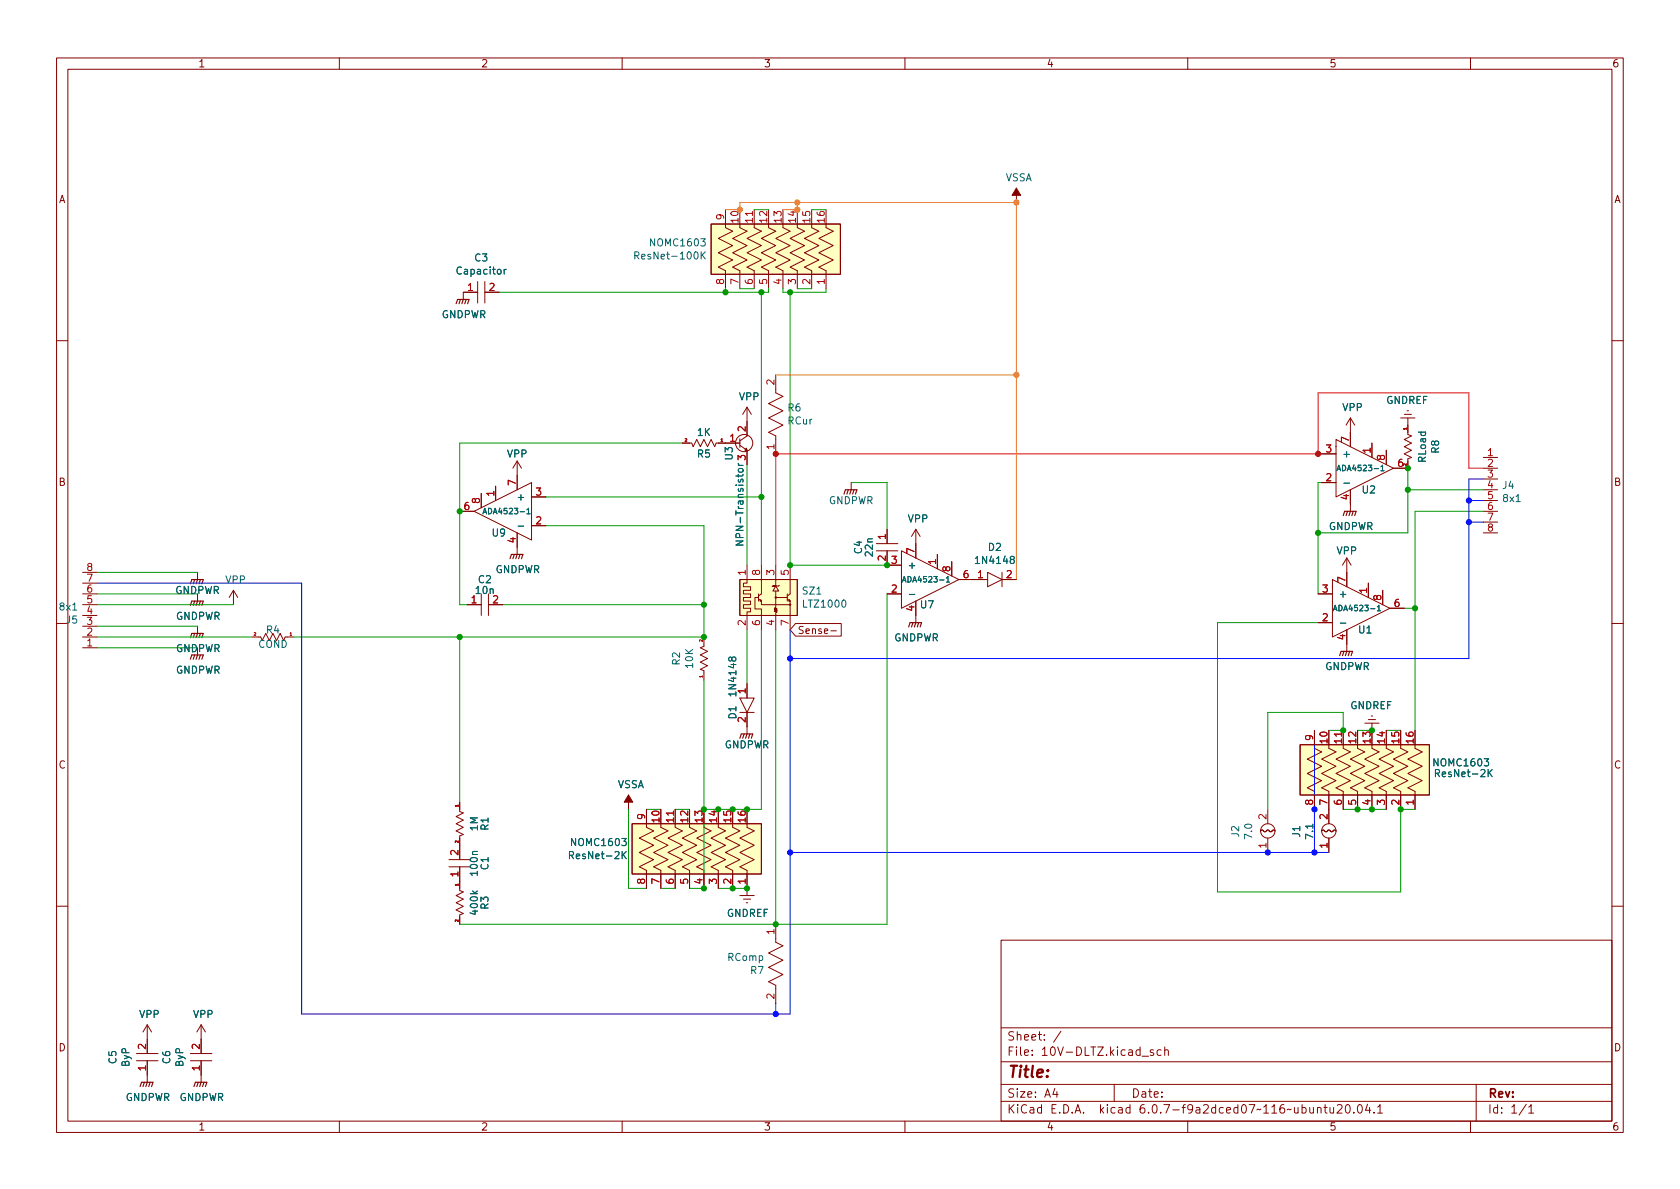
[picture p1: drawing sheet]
<svg xmlns="http://www.w3.org/2000/svg" width="297mm" height="210mm" viewBox="0 0 297 210" stroke-linecap="round" stroke-linejoin="round" font-family="sans-serif">
<g fill="none" stroke="#840000" stroke-width=".18">
<path d="M10 10.2h277v190.1h-277zM12 12.2h273v186.1h-273zM60 10.2v2M110 10.2v2M160 10.2v2M210 10.2v2M260 10.2v2M125.7 39.6h22.9v8.9h-22.9zM128.3 37.1v3.2l1.2 .6-2.5 1.3 2.5 1.2-2.5 1.3 2.5 1.3-2.5 1.2 1.3 .7v3.1M130.8 39.6v.7l1.3 .6-2.6 1.3 2.6 1.2-2.6 1.3 2.6 1.3-2.6 1.2 1.3 .7v3.1M133.3 37.1v3.2l1.3 .6-2.5 1.3 2.5 1.2-2.5 1.3 2.5 1.3-2.5 1.2 1.2 .7v3.1M135.9 39.6v.7l1.3 .6-2.6 1.3 2.6 1.2-2.6 1.3 2.6 1.3-2.6 1.2 1.3 .7v3.1"/>
<path d="M138.4 39.6v.7l1.3 .6-2.5 1.3 2.5 1.2-2.5 1.3 2.5 1.3-2.5 1.2 1.2 .7v3.1M141 39.6v.7l1.2 .6-2.5 1.3 2.5 1.2-2.5 1.3 2.5 1.3-2.5 1.2 1.3 .7v3.1M143.5 39.6v.7l1.3 .6-2.6 1.3 2.6 1.2-2.6 1.3 2.6 1.3-2.6 1.2 1.3 .7v3.1M146 39.6v.7l1.3 .6-2.5 1.3 2.5 1.2-2.5 1.3 2.5 1.3-2.5 1.2 1.2 .7v3.1M179.7 33.3v2.5M84.5 49.8v3.8zM84.5 51.7h-2.6v1.3M85.7 49.8v3.8zM85.7 51.7h2.6M10 60.2h2M120.6 78.4h1.7l.3 .6 .6-1.3 .6 1.3 .7-1.3 .6 1.3 .6-1.3 .7 1.3 .2-.6h4.2M130.8 77.6v1.5"/>
<path d="M130.8 78.7l1.3 .9M132 79.2l.1 .4h-.4zM132.1 72l-.8 1.3M132.1 72v5.1l-1.3 .9M132.1 79.6v2.6M132.1 72l.7 1.3M137.2 66.3v3.2l1.2 .6-2.5 1.3 2.5 1.2-2.5 1.3 2.5 1.3-2.5 1.2 1.3 .7v3.2M236.2 77.7l10.2 5.1-10.2 5.1zM238.8 73.9v5.1M238.8 73.9l-.8 1.3M238.8 73.9l.7 1.3M242.6 78.4v2.5"/>
<path d="M245.1 79.6v2.6M247.6 73.9h2.6M248.3 73.3h1.3M248.8 72.6h.2M248.9 73.9v2.9l.7 .3-1.3 .6 1.3 .7-1.3 .6 1.3 .6-1.3 .7 1.3 .6-.7 .2v1.7h-2.5M285 60.2h2M81.3 90.4h2.5M83.8 90.4l10.2-5.1v10.2zM85.1 87.2v2.6M87.6 86v2.5M91.4 81.5l-.7 1.3M91.4 81.5v5.1"/>
<path d="M91.4 94.2v3.8M91.4 81.5l.8 1.3M94 93h2.5M94 87.9h2.5M132.1 99.9v3.2h-.7v.7h1.3v.6h-1.3v.6h1.3v.7h-1.3v.6h1.3v.6h-1.3v.7h1.3v.6h-.6v3.2M134.6 99.9v5.1l-.5 .4M137.2 99.9v3.7h-.5h1l.1-.1M139.7 99.9v5.1l-.5 .4M150.5 85.3v1.3M154.9 96.1h3.8zM154.9 97.4h3.8zM156.8 93.6v2.5"/>
<path d="M156.8 97.4v2.5h2.6M159.4 97.4l10.1 5.1-10.1 5.1zM161.9 93.6l-.7 1.3M161.9 93.6v5.1M161.9 93.6l.8 1.3M165.7 98v2.6M168.3 99.3v2.5M233.7 85.3h2.5M233.7 80.3h2.5M238.1 98.7v5.1M238.1 98.7l-.7 1.2M238.1 98.7l.8 1.2"/>
<path d="M238.8 86.6v3.8M262.3 82.8h2.5M262.3 80.9h2.5M262.3 84.7h2.5M262.3 86.6h2.5M262.3 88.5h2.5M262.3 90.4h2.5M262.3 92.3h2.5M262.3 94.2h2.5M10 110.2h2M14.6 106.9h2.5M14.6 105h2.5"/>
<path d="M14.6 114.5h2.5M14.6 112.6h2.5M14.6 110.7h2.5M14.6 108.8h2.5M14.6 103.1h2.5M14.6 101.2h2.5M34.9 101.2v1.3M34.9 105v1.3M34.9 110.7v1.3M41.3 104.4l-.8 1.3M41.3 104.4v2.5M41.3 104.4l.7 1.3"/>
<path d="M44.4 112.6h1.3M46.4 113.3l.6-1.3 .6 1.3 .7-1.3 .6 1.3 .6-1.3 .7 1.3M50.8 112.6h1.3M82.5 106.9h2.6M85.1 105v3.8zM86.4 105v3.8zM86.4 106.9h2.5M124.5 112.6v1.7l-.7 .2 1.3 .7-1.3 .6 1.3 .7-1.3 .6 1.3 .6-1.3 .7 .7 .2v1.7M130.8 102.5h10.2v6.3h-10.2zM134.1 105.7h-.6v2h1.1v3.7M134.1 105v1.3M134.1 105.9l.5 .4"/>
<path d="M134.5 106l.1 .3h-.2zM134.6 106.3v.6h5.1M136.7 103.6l-.2 .2M137.2 103.6l.5 .9h-1zM137.2 104.5v2.9l-.3 .2 .5 .1-.5 .1 .5 .1-.5 .2 .5 .1-.2 .1v3.1M137.2 105.7h2M139.2 105v1.3M139.2 105.9l.5 .4M139.6 106l.1 .3h-.3zM139.7 106.3v5.1M140.7 110.3h8v2.2h-8l-1-1.1zM146.9 111.6h1"/>
<path d="M156.8 105h2.6M161.9 106.3v3.8M169.5 102.5h5.1M174.6 101.2l2.6 1.3-2.6 1.3zM177.2 101.2v2.6M177.2 102.5h2.5M233 105h2.6M233 110.1h2.6M235.6 102.5l10.1 5.1-10.1 5zM238.1 111.4v3.8M241.9 103.1v2.6M244.5 104.4v2.5"/>
<path d="M245.7 107.6h2.6M285 110.2h2M130.8 123.4h2.5l-1.2 2.6zM130.8 126h2.5M132.1 120.9v2.5M132.1 126v3.8M229.9 131.7h22.8v8.9h-22.8zM232.4 129.2v3.1l1.3 .7-2.6 1.2 2.6 1.3-2.6 1.3 2.6 1.2-2.6 1.3 1.3 .6v3.2M234.9 131.7v.6l1.3 .7-2.5 1.2 2.5 1.3-2.5 1.3 2.5 1.2-2.5 1.3 1.2 .6v5.8M237.5 129.2v3.1l1.3 .7-2.6 1.2 2.6 1.3-2.6 1.3 2.6 1.2-2.6 1.3 1.3 .6v3.2M240 131.7v.6l1.3 .7-2.5 1.2 2.5 1.3-2.5 1.3 2.5 1.2-2.5 1.3 1.2 .6v3.2M241.3 127.9h2.5"/>
<path d="M241.9 127.2h1.3M242.4 126.6h.3M242.6 131.7v.6l1.2 .7-2.5 1.2 2.5 1.3-2.5 1.3 2.5 1.2-2.5 1.3 1.3 .6v3.2M242.6 127.9v1.3M245.1 131.7v.6l1.3 .7-2.6 1.2 2.6 1.3-2.6 1.3 2.6 1.2-2.6 1.3 1.3 .6v3.2M247.6 131.7v.6l1.3 .7-2.5 1.2 2.5 1.3-2.5 1.3 2.5 1.2-2.5 1.3 1.2 .6v3.2M250.2 131.7v.6l1.3 .7-2.6 1.2 2.6 1.3-2.6 1.3 2.6 1.2-2.6 1.3 1.3 .6v3.2M79.4 153.3h3.8zM79.4 152h3.8zM81.3 153.3v4.2l.6 .2-1.3 .7 1.3 .6-1.3 .6 1.3 .7-1.3 .6 1.3 .6-.6 .3v1.6M81.3 141.9v1.6l.6 .3-1.3 .6 1.3 .6-1.3 .7 1.3 .6-1.3 .6 1.3 .7-.6 .2v4.2M111.1 140.6v2.5"/>
<path d="M111.8 145.7h22.8v8.9h-22.8zM114.3 143.1v3.2l1.3 .6-2.6 1.3 2.6 1.3-2.6 1.2 2.6 1.3-2.6 1.3 1.3 .6v3.2M116.8 145.7v.6l1.3 .6-2.5 1.3 2.5 1.3-2.5 1.2 2.5 1.3-2.5 1.3 1.2 .6v3.2M119.4 143.1v3.2l1.2 .6-2.5 1.3 2.5 1.3-2.5 1.2 2.5 1.3-2.5 1.3 1.3 .6v3.2M121.9 145.7v.6l1.3 .6-2.6 1.3 2.6 1.3-2.6 1.2 2.6 1.3-2.6 1.3 1.3 .6v3.2M124.5 145.7v.6l1.2 .6-2.5 1.3 2.5 1.3-2.5 1.2 2.5 1.3-2.5 1.3 1.3 .6v3.2M127 145.7v.6l1.3 .6-2.6 1.3 2.6 1.3-2.6 1.2 2.6 1.3-2.6 1.3 1.3 .6v3.2M129.5 145.7v.6l1.3 .6-2.5 1.3 2.5 1.3-2.5 1.2 2.5 1.3-2.5 1.3 1.2 .6v3.2M130.8 158.4h2.5M131.4 159h1.3M132 159.6h.2M132.1 145.7v.6l1.2 .6-2.5 1.3 2.5 1.3-2.5 1.2 2.5 1.3-2.5 1.3 1.3 .6v4.5"/>
<path d="M222.9 146.9a1.27 1.27 0 0 1 1.3-1.2 1.27 1.27 0 0 1 1.2 1.2M222.9 146.9l.3-.1 .5 .3 .4-.3 .5 .3 .5-.3 .3 .1M222.9 146.9a1.27 1.27 0 0 0 1.3 1.3 1.27 1.27 0 0 0 1.2-1.3M224.2 143.1v2.6M224.2 148.2v2.5M233.7 146.9a1.27 1.27 0 0 1 1.2-1.2 1.27 1.27 0 0 1 1.3 1.2M233.7 146.9l.3-.1 .4 .3 .5-.3 .5 .3 .5-.3 .3 .1M233.7 146.9a1.27 1.27 0 0 0 1.2 1.3 1.27 1.27 0 0 0 1.3-1.3M234.9 148.2v2.5M10 160.2h2M137.2 163.4v3.2l1.2 .7-2.5 1.2 2.5 1.3-2.5 1.3 2.5 1.2-2.5 1.3 1.3 .6v3.2M177 166.3h108v32h-108z"/>
<path d="M285 160.2h2M24.1 187.6h3.8zM24.1 186.3h3.8zM26 181.2v5.1M26 187.6v3.8M26 181.2l-.7 1.3M26 181.2l.8 1.3M33.7 187.6h3.8zM33.7 186.3h3.8zM35.6 181.2l-.8 1.3M35.6 181.2v5.1M35.6 187.6v3.8"/>
<path d="M35.6 181.2l.7 1.3M60 198.3v2M110 198.3v2M160 198.3v2M177 194.8h108M177 191.8h108M177 187.8h108M177 181.8h108M186.5 192.5l-.4 1h1M186.9 193v1M187.6 182.4l-1.3 1.9M197 191.8v3"/>
<path d="M201.9 186.8h1.2M203.9 185.7l-.3-.1-.2 .2v.3l.5 .1v.4h-.5M205.3 185.7l-.4-.1-.3 .3v.4l.1 .3h.6M205.9 185.8l.2-.2 .4 .1 .1 .9M205.9 185.1v1.5M210 198.3v2M232.9 196l.2-.2 .4 .1 .1 .9M232.9 195.8v1M234.1 195.8h.5M234.3 195.3v1.3l.3 .2M235.1 195.8l.1 1h.4l.2-.1M235.8 195.8v1"/>
<path d="M236.4 195.5l.6-.2 .2 .2 .1 .3-.9 1h.9M238.1 195.4l.1-.1a.81 .81 0 0 1 .6 .7 .81 .81 0 0 1-.3 .8h-.1a.81 .81 0 0 1-.6-.6 .81 .81 0 0 1 .3-.8zM239.4 196.7v.1M240.2 195.4l.2-.1a.81 .81 0 0 1 .5 .7 .81 .81 0 0 1-.3 .8h-.1a.81 .81 0 0 1-.6-.6 .81 .81 0 0 1 .3-.8zM241.8 195.3l-.4 1h1M242.1 195.8v1M242.9 196.7v.1M243.6 195.8l.4-.5v1.5M243.6 196.8h.8M260 198.3v2M261 191.8v6.5M269.9 195.3l-1.3 1.9"/>
<path d="M270.3 195.8l.4-.5v1.5M270.3 196.8h.9"/>
<circle cx="131.6" cy="78.4" r="1.52"/>
<circle cx="137.2" cy="105.7" r=".13"/>
<circle cx="139.7" cy="106.9" r=".13"/>
</g>
<g fill="none" stroke="#006464" stroke-width=".18">
<path d="M89.5 47.6l-.4 .3M112.2 45.2l.6-.1 .2-.1-.1-.3-.7-.2v1.3M124.2 45.1l.5 .7M124.7 44.5l-.7 .8M85.4 90.9l.3-1 .3 1M85.5 90.6h.4M91.6 93h1M93.2 90.2l.2-.3v1M93.2 90.9h.5M130.1 95.7h1.3l-1.3 .7h1.3M130.5 81.9l.3 .4M130.5 82.3h.9"/>
<path d="M130.6 83l.5-.2 .2 .2 .1 .3-.3 .2h-.3l-.3-.2zM236.4 83.2l.3-.9 .3 .9M236.5 83h.4M237.6 85.4h1M244.2 82.5l.2-.2v.9M244.2 83.2h.5M159.5 102.9l.4-1 .3 1M159.6 102.6h.5M160.8 105.1h.9M167.3 102.2l.3-.3v1M167.3 102.9h.6M235.7 108l.4-1 .3 1"/>
<path d="M235.8 107.7h.5M237 110.2h.9M243.5 107.3l.3-.3v1M243.5 108h.6M253.8 136.7h.6l.1-.2v-.3l-.7-.1v1.2M263.3 136.6l.5 .7M263.8 136.1l-.7 .7M100.7 151.2h.6l.1-.2v-.3l-.7-.1v1.3M110.2 151.1l.5 .8M110.7 150.6l-.7 .7"/>
</g>
<g fill="none" stroke="#840000" stroke-width=".2">
<path d="M80.6 53.7l.3-.7h2l-.2 .7M81.4 53l-.2 .7M81.9 53l-.2 .7M82.4 53l-.2 .7M90.2 98.8l.2-.8h2.1l-.3 .8M90.9 98l-.2 .8M91.4 98l-.2 .8M91.9 98l-.2 .8M149.2 87.4l.3-.8h2l-.2 .8M150 86.6l-.3 .8M150.5 86.6l-.3 .8M151 86.6l-.3 .8"/>
<path d="M237.5 91.2l.2-.8h2.1l-.3 .8M238.3 90.4l-.3 .8M238.8 90.4l-.3 .8M239.3 90.4l-.3 .8M33.7 103.2l.2-.7h2l-.2 .7M33.7 112.8l.2-.8h2l-.2 .8M33.7 107.1l.2-.8h2l-.2 .8M33.9 115.8l-.2 .8M34.4 102.5l-.2 .7M34.4 112l-.2 .8M34.4 106.3l-.2 .8M34.4 115.8l-.2 .8"/>
<path d="M34.9 102.5l-.2 .7M34.9 112l-.2 .8M34.9 106.3l-.2 .8M34.9 115.8l-.2 .8M35.4 102.5l-.2 .7M35.4 112l-.2 .8M35.4 106.3l-.2 .8M35.4 115.8l-.2 .8M35.9 115.8l-.2 .8M160.7 110.9l.2-.8h2l-.2 .8M161.4 110.1l-.2 .8M161.9 110.1l-.2 .8"/>
<path d="M162.4 110.1l-.2 .8M236.9 115.9l.2-.7h2l-.2 .7M237.6 115.2l-.2 .7M238.1 115.2l-.2 .7M238.6 115.2l-.2 .7M130.8 130.6l.3-.8h2l-.3 .8M131.6 129.8l-.3 .8M132.1 129.8l-.3 .8M132.6 129.8l-.3 .8M24.8 192.1l.2-.7h2.1l-.3 .7M25.5 191.4l-.2 .7M26 191.4l-.2 .7"/>
<path d="M26.5 191.4l-.2 .7M34.3 192.1l.2-.7h2.1l-.3 .7M35.1 191.4l-.3 .7M35.6 191.4l-.3 .7M36.1 191.4l-.3 .7"/>
</g>
<g fill="#840000" stroke="#840000" stroke-width=".18">
<path d="M111.1 140.6l.8 1.3h-1.5z"/>
<path d="M179.7 33.3l.8 1.2h-1.6z"/>
</g>
<g fill="#ffffc2" stroke="#ffffc2" stroke-width=".18">
<path d="M125.7 39.6h22.9v8.9h-22.9z"/>
<path d="M229.9 131.7h22.8v8.9h-22.8z"/>
<path d="M130.8 102.5h10.2v6.3h-10.2z"/>
<path d="M111.8 145.7h22.8v8.9h-22.8z"/>
</g>
<g fill="none" stroke="#009600" stroke-width=".18">
<path d="M133.3 37.1h2.6M143.5 37.1h2.5M128.3 51v.7M130.8 51h2.5M134.6 51.7v48.2M135.9 51v.7h-47.6M138.4 51v.7h7.6v-.7M139.7 51.7v48.2h17.1M141 51h2.5M120.6 78.4h-39.3v28.5h1.2M96.5 93h28v19.6h-72.4M96.5 87.9h38.1"/>
<path d="M132.1 82.2v17.7M150.5 85.3h6.3v8.3M233.7 85.3h-.7v19.7M248.9 82.8v11.4h-15.9M248.9 86.6h13.4M262.3 90.4h-12.1v38.8M17.1 106.9h24.2M17.1 112.6h27.3M17.1 114.5h17.8M17.1 110.7h17.8M17.1 105h17.8M17.1 101.2h17.8"/>
<path d="M81.3 112.6v29.3M88.9 106.9h35.6M132.1 111.4v9.5M134.6 111.4v31.7h-10.1M137.2 111.4v52M156.8 105v58.4h-75.5M233 110.1h-17.7v47.6h32.3v-14.6h2.6M248.3 107.6h1.9M124.5 120.3v36.8h-2.6M234.9 129.2h2.6v-3.2h-13.3v17.1M240 129.2h2.6M245.1 129.2h2.5"/>
<path d="M111.1 143.1v14h3.2M114.3 143.1h2.5M116.8 157.1h2.6M119.4 143.1h2.5M127 157.1h5.1M237.5 143.1h7.6"/>
</g>
<path d="M53.3 103.1v76.2M232.4 143.1v7.6" fill="none" stroke="#0007ff" stroke-width=".18"/>
<path d="M259.7 88.5h2.6M232.4 150.7h2.5" fill="none" stroke="#0004ff" stroke-width=".18"/>
<path d="M137.2 80.3v19.6" fill="none" stroke="#ff0d20" stroke-width=".18"/>
<path d="M53.3 179.3h83.9" fill="none" stroke="#0300ff" stroke-width=".18"/>
<path d="M139.7 150.7h84.5" fill="none" stroke="#000aff" stroke-width=".18"/>
<path d="M224.2 150.7h8.2" fill="none" stroke="#0003ff" stroke-width=".18"/>
<path d="M232.4 129.2v13.9" fill="none" stroke="#0200ff" stroke-width=".18"/>
<path d="M259.7 84.7h2.6M259.7 92.3h2.6M139.7 111.4v67.9" fill="none" stroke="#00f" stroke-width=".18"/>
<path d="M233 69.5v10.8" fill="none" stroke="#f00" stroke-width=".18"/>
<path d="M233 69.5h26.7" fill="none" stroke="#ff0006" stroke-width=".18"/>
<path d="M259.7 69.5v13.3" fill="none" stroke="#ff0f00" stroke-width=".18"/>
<path d="M137.2 179.3h2.5" fill="none" stroke="#0001ff" stroke-width=".18"/>
<path d="M137.2 177.4v1.9" fill="none" stroke="#000cff" stroke-width=".18"/>
<path d="M259.7 84.7v3.8" fill="none" stroke="#0009ff" stroke-width=".18"/>
<path d="M128.3 37.1h2.5v-1.3h48.9v66.7M141 35.8v1.3h-2.6M137.2 66.3h42.5" fill="none" stroke="#ff8700" stroke-width=".18"/>
<path d="M137.2 80.3h96.5" fill="none" stroke="#ff0014" stroke-width=".18"/>
<path d="M259.7 88.5v3.8" fill="none" stroke="#0005ff" stroke-width=".18"/>
<path d="M259.7 82.8h2.6" fill="none" stroke="#ff000b" stroke-width=".18"/>
<path d="M139.7 116.5h120" fill="none" stroke="#0008ff" stroke-width=".18"/>
<path d="M259.7 92.3v24.2" fill="none" stroke="#000bff" stroke-width=".18"/>
<path d="M17.1 103.1h36.2" fill="none" stroke="#0012ff" stroke-width=".18"/>
<g fill="#009600" stroke="#009600" stroke-width=".18">
<circle cx="250.2" cy="107.6" r=".46"/>
<circle cx="248.9" cy="82.8" r=".46"/>
<circle cx="248.9" cy="86.6" r=".46"/>
<circle cx="233" cy="94.2" r=".46"/>
<circle cx="124.5" cy="106.9" r=".46"/>
<circle cx="129.5" cy="143.1" r=".46"/>
<circle cx="132.1" cy="143.1" r=".46"/>
<circle cx="124.5" cy="112.6" r=".46"/>
<circle cx="137.2" cy="163.4" r=".46"/>
<circle cx="124.5" cy="143.1" r=".46"/>
<circle cx="127" cy="143.1" r=".46"/>
<circle cx="156.8" cy="99.9" r=".46"/>
<circle cx="81.3" cy="90.4" r=".46"/>
<circle cx="81.3" cy="112.6" r=".46"/>
<circle cx="242.6" cy="129.2" r=".46"/>
<circle cx="240" cy="143.1" r=".46"/>
<circle cx="247.6" cy="143.1" r=".46"/>
<circle cx="242.6" cy="143.1" r=".46"/>
<circle cx="237.5" cy="129.2" r=".46"/>
<circle cx="134.6" cy="51.7" r=".46"/>
<circle cx="139.7" cy="51.7" r=".46"/>
<circle cx="128.3" cy="51.7" r=".46"/>
<circle cx="134.6" cy="87.9" r=".46"/>
<circle cx="139.7" cy="99.9" r=".46"/>
<circle cx="124.5" cy="157.1" r=".46"/>
<circle cx="129.5" cy="157.1" r=".46"/>
<circle cx="132.1" cy="157.1" r=".46"/>
</g>
<circle cx="233" cy="80.3" r=".46" fill="#ff0200" stroke="#ff0200" stroke-width=".18"/>
<circle cx="259.7" cy="88.5" r=".46" fill="#0004ff" stroke="#0004ff" stroke-width=".18"/>
<circle cx="259.7" cy="92.3" r=".46" fill="#0002ff" stroke="#0002ff" stroke-width=".18"/>
<circle cx="137.2" cy="179.3" r=".46" fill="#0003ff" stroke="#0003ff" stroke-width=".18"/>
<g fill="#ff8700" stroke="#ff8700" stroke-width=".18">
<circle cx="179.7" cy="35.8" r=".46"/>
<circle cx="141" cy="35.8" r=".46"/>
<circle cx="179.7" cy="66.3" r=".46"/>
<circle cx="141" cy="37.1" r=".46"/>
<circle cx="130.8" cy="37.1" r=".46"/>
</g>
<g fill="#0001ff" stroke="#0001ff" stroke-width=".18">
<circle cx="224.2" cy="150.7" r=".46"/>
<circle cx="139.7" cy="116.5" r=".46"/>
</g>
<circle cx="232.4" cy="150.7" r=".46" fill="#0007ff" stroke="#0007ff" stroke-width=".18"/>
<circle cx="232.4" cy="143.1" r=".46" fill="#000bff" stroke="#000bff" stroke-width=".18"/>
<circle cx="139.7" cy="150.7" r=".46" fill="#0200ff" stroke="#0200ff" stroke-width=".18"/>
<circle cx="137.2" cy="80.3" r=".46" fill="#ff0006" stroke="#ff0006" stroke-width=".18"/>
<text font-size="2.8" fill="#840000" x="178" y="190.6">Title:</text>
<g font-size="2.1" fill="#840000">
<text x="178" y="184">Sheet: /</text>
<text x="178" y="186.7">File: 10V-DLTZ.kicad_sch</text>
<text x="178" y="196.9">KiCad E.D.A. kicad 6.0.7-f9a2dced07~116~ubuntu20.04.1</text>
<text x="178" y="194.1">Size: A4</text>
<text x="200" y="194.1">Date:</text>
<text x="263" y="194.1">Rev:</text>
<text x="263" y="196.9">Id: 1/1</text>
</g>
<g font-size="1.8" fill="#840000">
<text x="35" y="11.9">1</text>
<text x="85" y="11.9">2</text>
<text x="135" y="11.9">3</text>
<text x="185" y="11.9">4</text>
<text x="235" y="11.9">5</text>
<text x="285" y="11.9">6</text>
<text x="10.3" y="35.9">A</text>
<text x="285.3" y="35.9">A</text>
<text x="10.3" y="85.9">B</text>
<text x="285.3" y="85.9">B</text>
<text x="141" y="112.1">Sense-</text>
<text x="10.3" y="135.9">C</text>
<text x="285.3" y="135.9">C</text>
<text x="10.3" y="185.9">D</text>
<text x="285.3" y="185.9">D</text>
<text x="35" y="199.9">1</text>
<text x="85" y="199.9">2</text>
<text x="135" y="199.9">3</text>
<text x="185" y="199.9">4</text>
<text x="235" y="199.9">5</text>
<text x="285" y="199.9">6</text>
</g>
<g font-size="1.8" fill="#006464">
<text x="177.7" y="32">VSSA</text>
<text x="84" y="46.2">C3</text>
<text x="113" y="45.9">ResNet-100K</text>
<text x="115.2" y="43.6">NOMC1603</text>
<text x="81" y="48.5">Capacitor</text>
<text x="78" y="56.3">GNDPWR</text>
<text x="130.7" y="70.8">VPP</text>
<text x="245.1" y="71.4">GNDREF</text>
<text x="123.3" y="77.1">1K</text>
<text x="139.3" y="75.1">RCur</text>
<text x="139.3" y="72.7">R6</text>
<text x="237.4" y="72.7">VPP</text>
<text x="89.7" y="80.9">VPP</text>
<text x="123.3" y="80.9">R5</text>
<text x="129.5" y="81.3" transform="rotate(-90 129.5 81.3)">U3</text>
<text x="237.2" y="80.9">+</text>
<text x="252.1" y="81.7" transform="rotate(-90 252.1 81.7)">RLoad</text>
<text x="254.4" y="80.1" transform="rotate(-90 254.4 80.1)">R8</text>
<text x="91.9" y="88.5">+</text>
<text x="146.5" y="89.1">GNDPWR</text>
<text x="240.9" y="87.2">U2</text>
<text x="265.7" y="86.5">J4</text>
<text x="265.8" y="88.8">8x1</text>
<text x="87.1" y="94.9">U9</text>
<text x="131.4" y="95.7" transform="rotate(-90 131.4 95.7)">NPN-Transistor</text>
<text x="160.5" y="92.4">VPP</text>
<text x="234.9" y="93.7">GNDPWR</text>
<text x="87.5" y="101.3">GNDPWR</text>
<text x="152.4" y="97.9" transform="rotate(-90 152.4 97.9)">C4</text>
<text x="154.3" y="98.3" transform="rotate(-90 154.3 98.3)">22n</text>
<text x="160.4" y="100.6">+</text>
<text x="172.8" y="99.7">1N4148</text>
<text x="174.8" y="97.4">D2</text>
<text x="236.4" y="98">VPP</text>
<text x="10.6" y="107.9">8x1</text>
<text x="30.9" y="105">GNDPWR</text>
<text x="39.9" y="103.2">VPP</text>
<text x="84.2" y="105">10n</text>
<text x="84.6" y="103.1">C2</text>
<text x="142" y="105.1">SZ1</text>
<text x="142.2" y="107.4">LTZ1000</text>
<text x="162.8" y="107.6">U7</text>
<text x="236.6" y="105.7">+</text>
<text x="11.7" y="110.3">J5</text>
<text x="31" y="109.6">GNDPWR</text>
<text x="47.1" y="112">R4</text>
<text x="158" y="113.4">GNDPWR</text>
<text x="240.2" y="112">U1</text>
<text x="31" y="115.3">GNDPWR</text>
<text x="31" y="119.1">GNDPWR</text>
<text x="45.7" y="114.5">COND</text>
<text x="120.2" y="117.6" transform="rotate(-90 120.2 117.6)">R2</text>
<text x="122.5" y="118.1" transform="rotate(-90 122.5 118.1)">10K</text>
<text x="234.2" y="118.5">GNDPWR</text>
<text x="130.2" y="122.7" transform="rotate(-90 130.2 122.7)">1N4148</text>
<text x="238.7" y="125.4">GNDREF</text>
<text x="130.2" y="127.1" transform="rotate(-90 130.2 127.1)">D1</text>
<text x="128.1" y="132.3">GNDPWR</text>
<text x="253.7" y="135.5">NOMC1603</text>
<text x="254.3" y="137.4">ResNet-2K</text>
<text x="109.1" y="139.4">VSSA</text>
<text x="84.5" y="146.9" transform="rotate(-90 84.5 146.9)">1M</text>
<text x="86.4" y="146.8" transform="rotate(-90 86.4 146.8)">R1</text>
<text x="101.2" y="149.6">NOMC1603</text>
<text x="219.1" y="148" transform="rotate(-90 219.1 148)">J2</text>
<text x="221.4" y="148.2" transform="rotate(-90 221.4 148.2)">7.0</text>
<text x="229.9" y="148" transform="rotate(-90 229.9 148)">J1</text>
<text x="232.2" y="148.2" transform="rotate(-90 232.2 148.2)">7.1</text>
<text x="84.5" y="154.7" transform="rotate(-90 84.5 154.7)">100n</text>
<text x="86.4" y="153.8" transform="rotate(-90 86.4 153.8)">C1</text>
<text x="101.2" y="151.9">ResNet-2K</text>
<text x="84.5" y="161.6" transform="rotate(-90 84.5 161.6)">400k</text>
<text x="86.4" y="160.8" transform="rotate(-90 86.4 160.8)">R3</text>
<text x="128.5" y="162.1">GNDREF</text>
<text x="128.7" y="169.9">RComp</text>
<text x="132.7" y="172.2">R7</text>
<text x="24.6" y="180">VPP</text>
<text x="34.2" y="180">VPP</text>
<text x="20.6" y="188.1" transform="rotate(-90 20.6 188.1)">C5</text>
<text x="22.9" y="188.7" transform="rotate(-90 22.9 188.7)">ByP</text>
<text x="30.1" y="188.1" transform="rotate(-90 30.1 188.1)">C6</text>
<text x="32.4" y="188.7" transform="rotate(-90 32.4 188.7)">ByP</text>
<text x="22.1" y="194.7">GNDPWR</text>
<text x="31.7" y="194.7">GNDPWR</text>
</g>
<g font-size="1.8" fill="#a90000">
<text x="128" y="38.8" transform="rotate(-90 128 38.8)">9</text>
<text x="130.6" y="39.3" transform="rotate(-90 130.6 39.3)">10</text>
<text x="133.1" y="39.3" transform="rotate(-90 133.1 39.3)">11</text>
<text x="135.6" y="39.3" transform="rotate(-90 135.6 39.3)">12</text>
<text x="138.2" y="39.3" transform="rotate(-90 138.2 39.3)">13</text>
<text x="140.7" y="39.3" transform="rotate(-90 140.7 39.3)">14</text>
<text x="143.3" y="39.3" transform="rotate(-90 143.3 39.3)">15</text>
<text x="145.8" y="39.3" transform="rotate(-90 145.8 39.3)">16</text>
<text x="82.7" y="51.4">1</text>
<text x="86.5" y="51.4">2</text>
<text x="128" y="50.3" transform="rotate(-90 128 50.3)">8</text>
<text x="130.6" y="50.3" transform="rotate(-90 130.6 50.3)">7</text>
<text x="133.1" y="50.3" transform="rotate(-90 133.1 50.3)">6</text>
<text x="135.6" y="50.3" transform="rotate(-90 135.6 50.3)">5</text>
<text x="138.2" y="50.3" transform="rotate(-90 138.2 50.3)">4</text>
<text x="140.7" y="50.3" transform="rotate(-90 140.7 50.3)">3</text>
<text x="143.3" y="50.3" transform="rotate(-90 143.3 50.3)">2</text>
<text x="145.8" y="50.3" transform="rotate(-90 145.8 50.3)">1</text>
<text x="136.9" y="68.1" transform="rotate(-90 136.9 68.1)">2</text>
<text x="131.8" y="76.3" transform="rotate(-90 131.8 76.3)">2</text>
<text x="129" y="78.1">1</text>
<text x="131.8" y="81.4" transform="rotate(-90 131.8 81.4)">3</text>
<text x="136.9" y="79.5" transform="rotate(-90 136.9 79.5)">1</text>
<text x="234.5" y="80">3</text>
<text x="238.5" y="78.2" transform="rotate(-90 238.5 78.2)">7</text>
<text x="242.3" y="80.1" transform="rotate(-90 242.3 80.1)">1</text>
<text x="244.9" y="81.4" transform="rotate(-90 244.9 81.4)">8</text>
<text x="247.2" y="82.5">6</text>
<text x="263" y="80.6">1</text>
<text x="263" y="82.5">2</text>
<text x="84.8" y="89" transform="rotate(-90 84.8 89)">8</text>
<text x="87.4" y="87.7" transform="rotate(-90 87.4 87.7)">1</text>
<text x="91.2" y="85.8" transform="rotate(-90 91.2 85.8)">7</text>
<text x="94.8" y="87.6">3</text>
<text x="234.5" y="85.1">2</text>
<text x="238.5" y="88.4" transform="rotate(-90 238.5 88.4)">4</text>
<text x="263" y="84.4">3</text>
<text x="263" y="86.4">4</text>
<text x="263" y="88.3">5</text>
<text x="82.1" y="90.2">6</text>
<text x="91.2" y="96" transform="rotate(-90 91.2 96)">4</text>
<text x="94.8" y="92.7">2</text>
<text x="156.6" y="95.4" transform="rotate(-90 156.6 95.4)">1</text>
<text x="263" y="90.2">6</text>
<text x="263" y="92.1">7</text>
<text x="263" y="94">8</text>
<text x="15.4" y="101">8</text>
<text x="131.8" y="101.7" transform="rotate(-90 131.8 101.7)">1</text>
<text x="134.4" y="101.7" transform="rotate(-90 134.4 101.7)">8</text>
<text x="136.9" y="101.7" transform="rotate(-90 136.9 101.7)">3</text>
<text x="139.4" y="101.7" transform="rotate(-90 139.4 101.7)">5</text>
<text x="156.6" y="99.2" transform="rotate(-90 156.6 99.2)">2</text>
<text x="157.6" y="99.7">3</text>
<text x="161.7" y="97.9" transform="rotate(-90 161.7 97.9)">7</text>
<text x="165.5" y="99.8" transform="rotate(-90 165.5 99.8)">1</text>
<text x="168" y="101.1" transform="rotate(-90 168 101.1)">8</text>
<text x="15.4" y="106.7">5</text>
<text x="15.4" y="104.8">6</text>
<text x="15.4" y="102.9">7</text>
<text x="83.3" y="106.7">1</text>
<text x="87.1" y="106.7">2</text>
<text x="157.6" y="104.8">2</text>
<text x="170.3" y="102.2">6</text>
<text x="172.9" y="102.2">1</text>
<text x="177.9" y="102.2">2</text>
<text x="233.8" y="104.8">3</text>
<text x="237.9" y="103" transform="rotate(-90 237.9 103)">7</text>
<text x="241.7" y="104.9" transform="rotate(-90 241.7 104.9)">1</text>
<text x="244.2" y="106.2" transform="rotate(-90 244.2 106.2)">8</text>
<text x="246.5" y="107.3">6</text>
<text x="15.4" y="112.4">2</text>
<text x="15.4" y="110.5">3</text>
<text x="15.4" y="108.6">4</text>
<text x="131.8" y="110.6" transform="rotate(-90 131.8 110.6)">2</text>
<text x="134.4" y="110.6" transform="rotate(-90 134.4 110.6)">6</text>
<text x="136.9" y="110.6" transform="rotate(-90 136.9 110.6)">4</text>
<text x="139.4" y="110.6" transform="rotate(-90 139.4 110.6)">7</text>
<text x="161.7" y="108.1" transform="rotate(-90 161.7 108.1)">4</text>
<text x="233.8" y="109.8">2</text>
<text x="237.9" y="113.1" transform="rotate(-90 237.9 113.1)">4</text>
<text x="15.4" y="114.3">1</text>
<text x="131.8" y="122.7" transform="rotate(-90 131.8 122.7)">1</text>
<text x="131.8" y="127.7" transform="rotate(-90 131.8 127.7)">2</text>
<text x="232.2" y="130.9" transform="rotate(-90 232.2 130.9)">9</text>
<text x="234.7" y="131.4" transform="rotate(-90 234.7 131.4)">10</text>
<text x="237.2" y="131.4" transform="rotate(-90 237.2 131.4)">11</text>
<text x="239.8" y="131.4" transform="rotate(-90 239.8 131.4)">12</text>
<text x="242.3" y="131.4" transform="rotate(-90 242.3 131.4)">13</text>
<text x="244.9" y="131.4" transform="rotate(-90 244.9 131.4)">14</text>
<text x="247.4" y="131.4" transform="rotate(-90 247.4 131.4)">15</text>
<text x="249.9" y="131.4" transform="rotate(-90 249.9 131.4)">16</text>
<text x="232.2" y="142.3" transform="rotate(-90 232.2 142.3)">8</text>
<text x="234.7" y="142.3" transform="rotate(-90 234.7 142.3)">7</text>
<text x="237.2" y="142.3" transform="rotate(-90 237.2 142.3)">6</text>
<text x="239.8" y="142.3" transform="rotate(-90 239.8 142.3)">5</text>
<text x="242.3" y="142.3" transform="rotate(-90 242.3 142.3)">4</text>
<text x="244.9" y="142.3" transform="rotate(-90 244.9 142.3)">3</text>
<text x="247.4" y="142.3" transform="rotate(-90 247.4 142.3)">2</text>
<text x="249.9" y="142.3" transform="rotate(-90 249.9 142.3)">1</text>
<text x="114" y="144.9" transform="rotate(-90 114 144.9)">9</text>
<text x="116.6" y="145.4" transform="rotate(-90 116.6 145.4)">10</text>
<text x="119.1" y="145.4" transform="rotate(-90 119.1 145.4)">11</text>
<text x="121.7" y="145.4" transform="rotate(-90 121.7 145.4)">12</text>
<text x="124.2" y="145.4" transform="rotate(-90 124.2 145.4)">13</text>
<text x="126.7" y="145.4" transform="rotate(-90 126.7 145.4)">14</text>
<text x="129.3" y="145.4" transform="rotate(-90 129.3 145.4)">15</text>
<text x="131.8" y="145.4" transform="rotate(-90 131.8 145.4)">16</text>
<text x="223.9" y="150" transform="rotate(-90 223.9 150)">1</text>
<text x="223.9" y="144.9" transform="rotate(-90 223.9 144.9)">2</text>
<text x="234.7" y="150" transform="rotate(-90 234.7 150)">1</text>
<text x="234.7" y="144.9" transform="rotate(-90 234.7 144.9)">2</text>
<text x="81" y="155" transform="rotate(-90 81 155)">1</text>
<text x="81" y="151.2" transform="rotate(-90 81 151.2)">2</text>
<text x="114" y="156.3" transform="rotate(-90 114 156.3)">8</text>
<text x="116.6" y="156.3" transform="rotate(-90 116.6 156.3)">7</text>
<text x="119.1" y="156.3" transform="rotate(-90 119.1 156.3)">6</text>
<text x="121.7" y="156.3" transform="rotate(-90 121.7 156.3)">5</text>
<text x="124.2" y="156.3" transform="rotate(-90 124.2 156.3)">4</text>
<text x="126.7" y="156.3" transform="rotate(-90 126.7 156.3)">3</text>
<text x="129.3" y="156.3" transform="rotate(-90 129.3 156.3)">2</text>
<text x="131.8" y="156.3" transform="rotate(-90 131.8 156.3)">1</text>
<text x="136.9" y="165.2" transform="rotate(-90 136.9 165.2)">1</text>
<text x="136.9" y="176.6" transform="rotate(-90 136.9 176.6)">2</text>
<text x="25.8" y="185.5" transform="rotate(-90 25.8 185.5)">2</text>
<text x="35.3" y="185.5" transform="rotate(-90 35.3 185.5)">2</text>
<text x="25.8" y="189.3" transform="rotate(-90 25.8 189.3)">1</text>
<text x="35.3" y="189.3" transform="rotate(-90 35.3 189.3)">1</text>
</g>
<g font-size="1.4" fill="#006464">
<text x="237" y="83.3">ADA4523-1</text>
<text x="86" y="90.9">ADA4523-1</text>
<text x="160.1" y="103">ADA4523-1</text>
<text x="236.3" y="108.1">ADA4523-1</text>
</g>
<g font-size=".7" fill="#a90000">
<text x="248.7" y="76" transform="rotate(-90 248.7 76)">1</text>
<text x="121.1" y="78.1">2</text>
<text x="127.4" y="78.1">1</text>
<text x="248.7" y="82.4" transform="rotate(-90 248.7 82.4)">2</text>
<text x="44.9" y="112.4">2</text>
<text x="51.2" y="112.4">1</text>
<text x="124.2" y="113.5" transform="rotate(-90 124.2 113.5)">2</text>
<text x="124.2" y="119.8" transform="rotate(-90 124.2 119.8)">1</text>
<text x="81" y="142.7" transform="rotate(-90 81 142.7)">1</text>
<text x="81" y="149" transform="rotate(-90 81 149)">2</text>
<text x="81" y="156.7" transform="rotate(-90 81 156.7)">1</text>
<text x="81" y="163" transform="rotate(-90 81 163)">2</text>
</g>
</svg>
